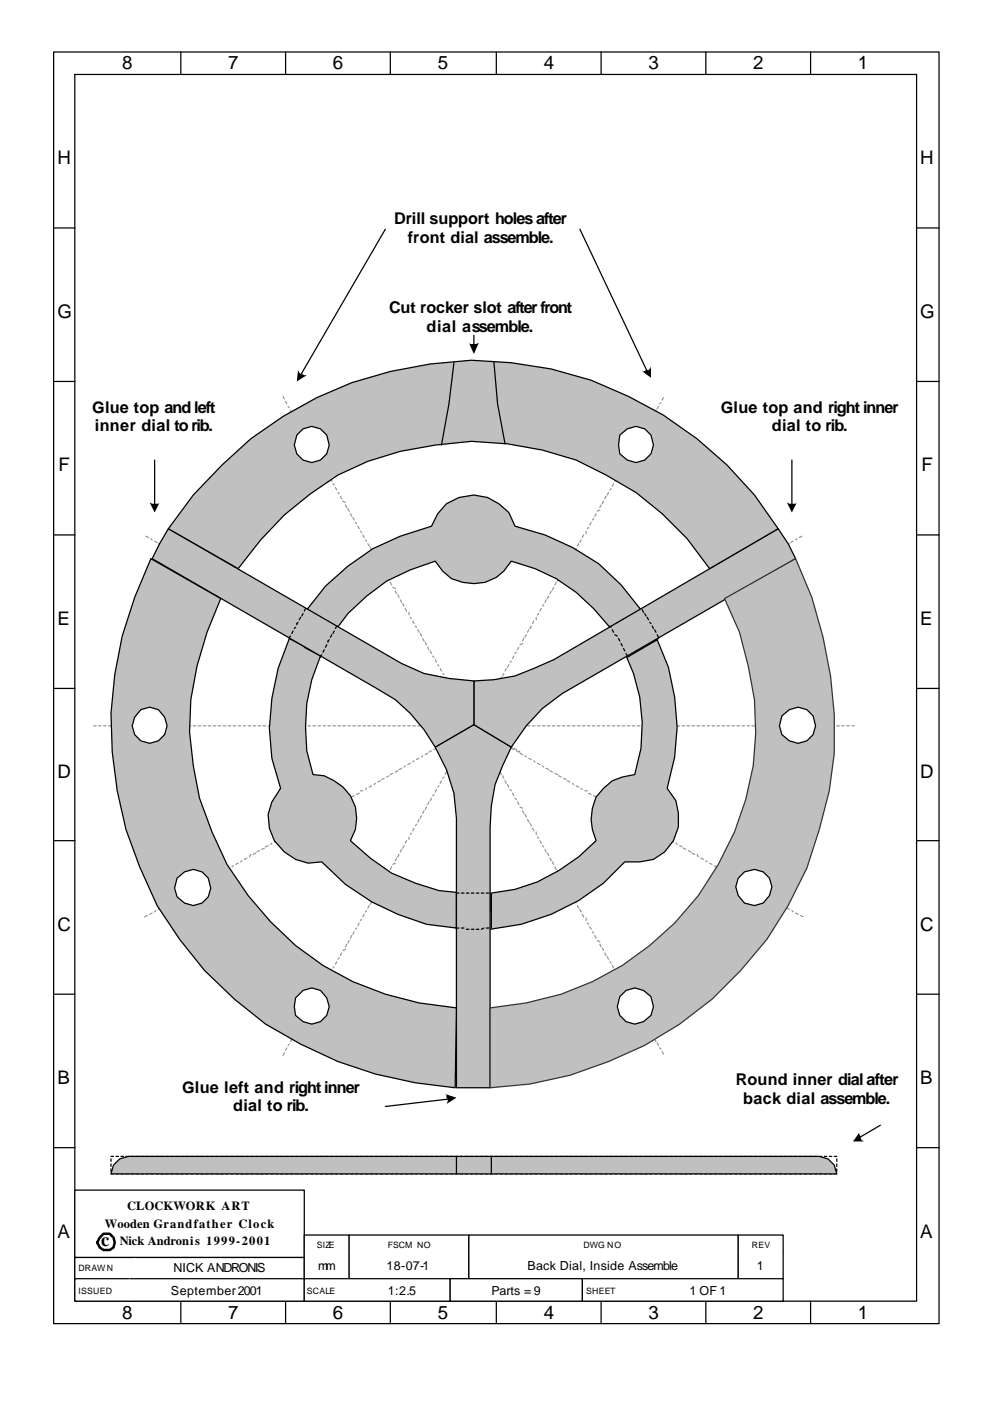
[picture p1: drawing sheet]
<svg xmlns="http://www.w3.org/2000/svg" width="210mm" height="297mm" viewBox="0 0 210 297" stroke-linecap="round" stroke-linejoin="round" font-family="sans-serif">
<g fill="none" stroke="#969696" stroke-width=".26">
<path d="M60.1 84l.2 .6M60.6 85.1l.3 .5M61.1 86.2l.3 .2M61.6 87l.3 .5M62.2 87.8l.2 .5M62.4 94.4h7.4M62.7 88.8l.3 .5M63.2 89.6l.3 .5M63.8 90.7l.2 .5M64.3 91.5l.3 .5M64.8 92.5l.3 .3M65.4 93.3l.2 .5"/>
<path d="M65.9 94.4l.2 .2M66.1 90.4v7.7M66.4 95.2l.3 .5M66.9 96.2l.3 .3M67.5 97l.2 .5M68 97.8l.3 .5M68.5 98.9l.3 .5M69.1 99.7l.2 .5M131.2 94.4h7.4M131.8 99.9l-.3 .3M132.3 98.9l-.3 .5M132.8 98.1l-.2 .5"/>
<path d="M133.3 97l-.2 .5M133.9 96.2l-.3 .5M134.4 95.2l-.3 .5M134.9 90.4v7.7M134.9 94.4l-.2 .5M135.5 93.6l-.3 .2M136 92.5l-.3 .5M136.5 91.7l-.2 .3M137.1 90.7l-.3 .5M137.8 89.9l-.5 .2M138.1 88.8l-.3 .5M138.6 88l-.2 .5"/>
<path d="M139.2 87l-.3 .5M139.7 86.2l-.3 .5M140.2 85.4l-.2 .2M140.8 84.3l-.3 .5M31 113.7l.5 .2M32 114.2l.3 .3M32.8 114.7l.5 .3M33.6 115.3l.5 .2M34.7 115.8l.5 .3M35.5 116.3l.5 .3M36.5 116.6l.3 .5M37.3 117.4l.5 .3"/>
<path d="M38.4 117.9l.2 .3M39.2 118.4l.5 .3M40.2 119l.3 .2M41 119.5l.5 .3M69.6 100.7l.2 .5M70.4 101.5v.5M70.6 102.6l.3 .2M71.2 103.4l.2 .5M71.7 104.4l.3 .3M72.2 105.2l.3 .5M72.8 106.3l.5 .2M73.3 107.1l.3 .5"/>
<path d="M73.8 107.9l.3 .5M74.3 108.9l.3 .5M74.9 109.7l.2 .5M75.4 110.8l.3 .2M75.9 111.6l.3 .5M76.5 112.6l.2 .3M77 113.4l.3 .5M77.5 114.5l.3 .2M78.1 115.3l.2 .5M78.6 116.1l.2 .5M79.1 117.1l.3 .6M79.6 117.9l.3 .5"/>
<path d="M80.2 119l.2 .5M80.7 119.8l.3 .5M120.6 119l-.2 .5M121.2 118.2l-.3 .2M121.7 117.1l-.3 .6M122.2 116.3l-.2 .6M122.8 115.3l-.3 .5M123.3 114.5l-.3 .5M123.8 113.4l-.2 .5M124.4 112.6v.6M124.9 111.8l-.3 .3M125.4 110.8l-.3 .5"/>
<path d="M125.9 110l-.2 .2M126.5 108.9l-.3 .5M127.3 108.1l-.6 .3M127.5 107.1l-.2 .5M128.1 106.3l-.3 .5M128.6 105.2l-.3 .5M129.1 104.4l-.2 .6M129.6 103.6l-.2 .3M130.2 102.6l-.3 .5M130.7 101.8l-.3 .2M131.2 100.7l-.2 .5M160.1 119.5l-.6 .3"/>
<path d="M160.9 119l-.3 .2M161.9 118.4l-.5 .3M162.7 117.9l-.2 .3M163.8 117.4l-.6 .3M164.6 116.6l-.3 .5M165.6 116.3l-.5 .3M166.4 115.8l-.5 .3M167.5 115.3l-.5 .2M168.3 114.7l-.6 .3M169.1 114.2l-.3 .3M170.1 113.7l-.5 .2M41.8 120l.5 .3"/>
<path d="M42.9 120.6l.5 .2M43.7 121.1l.5 .3M44.7 121.6l.5 .3M45.5 122.1l.5 .3M46.6 122.7l.2 .2M47.4 123.2l.5 .3M48.4 123.7l.3 .3M49.2 124.3l.5 .2M50.3 124.8l.2 .3M51.1 125.3l.5 .3M51.9 125.9l.5 .2M52.9 126.4l.5 .2"/>
<path d="M53.7 126.9l.5 .3M54.8 127.2l.2 .5M55.6 128l.5 .2M56.6 128.5l.3 .3M57.4 129l.5 .3M58.5 129.6l.2 .2M59.3 130.1h.5M60.1 130.6l.5 .3M61.1 131.1l.5 .3M61.9 131.7l.5 .2M63 132.2l.5 .3M63.8 132.7l.5 .3"/>
<path d="M64.8 133.3l.3 .2M65.6 133.8l.5 .3M66.7 134.3l.2 .3M67.5 134.8l.5 .3M68.5 135.4l.3 .2M69.3 135.9l.5 .3M70.1 136.4l.5 .3M71.2 137l.5 .2M72 137.5l.5 .3M73 138l.6 .3M73.8 138.6l.5 .2M74.9 139.1l.2 .2"/>
<path d="M75.7 139.6l.5 .3M81.2 120.8l.3 .3M81.8 121.6l.2 .5M82.3 122.7l.2 .2M82.8 123.5l.3 .5M83.3 124.5l.6 .3M83.9 125.3l.2 .6M84.4 126.1l.3 .5M84.9 127.2l.3 .5M85.5 128l.2 .5M86 129l.3 .6M86.8 129.8v.6"/>
<path d="M87 130.9l.3 .2M87.6 131.7l.2 .5M88.1 132.7l.3 .3M88.6 133.5l.3 .6M89.2 134.3l.2 .5M89.7 135.4l.3 .5M90.2 136.2l.3 .5M90.8 137.2l.2 .6M91.3 138l.2 .6M91.8 139.1l.3 .2M92.3 139.9l.3 .5M109 139.1l-.3 .5"/>
<path d="M109.5 138.3l-.2 .3M110.1 137.2l-.3 .6M110.9 136.4l-.6 .3M111.1 135.4l-.2 .5M111.7 134.6l-.3 .5M112.2 133.5l-.3 .6M112.7 132.7l-.3 .6M113.2 131.7l-.2 .5M113.8 130.9v.5M114.3 130.1l-.3 .3M114.8 129l-.2 .6M115.4 128.2l-.3 .3"/>
<path d="M115.9 127.2l-.3 .5M116.4 126.4l-.2 .5M116.9 125.3l-.2 .6M117.5 124.5l-.3 .6M118 123.5l-.3 .5M118.5 122.7l-.2 .5M119.1 121.9l-.3 .2M119.6 120.8l-.3 .6M120.1 120l-.2 .3M125.4 139.6l-.5 .3M126.2 139.1l-.3 .2M127.3 138.6l-.6 .2"/>
<path d="M128.1 138l-.6 .3M129.1 137.5l-.5 .3M129.9 137l-.5 .2M131 136.4l-.6 .3M131.8 135.9l-.6 .3M132.6 135.4l-.3 .2M133.6 134.8l-.5 .3M134.4 134.3l-.3 .3M135.5 133.8l-.6 .3M136.3 133.3l-.3 .2M137.3 132.7l-.5 .3M138.1 132.2l-.5 .3"/>
<path d="M139.2 131.7l-.6 .2M140 131.1l-.6 .3M141 130.6l-.5 .3M141.3 130.1h.5M142.6 129.6l-.3 .2M143.7 129l-.6 .3M144.5 128.5l-.3 .3M145.5 128l-.5 .2M146.3 127.2l-.3 .5M147.4 126.9l-.6 .3M148.2 126.4l-.6 .2M149.2 125.9l-.5 .2"/>
<path d="M150 125.3l-.5 .3M150.8 124.8l-.3 .3M151.9 124.3l-.6 .2M152.7 123.7l-.3 .3M153.7 123.2l-.5 .3M154.5 122.7l-.2 .2M155.6 122.1l-.6 .3M156.4 121.6l-.6 .3M157.4 121.1l-.5 .3M158.2 120.6l-.5 .2M159.3 120l-.6 .3M19.8 153.9h.6"/>
<path d="M20.9 153.9h.5M22 153.9h.5M23 153.9h12.5M31.7 149.9v7.7M35.7 153.9h.5M36.8 153.9h.5M37.8 153.9h.6M38.9 153.9h.5M40 153.9h.5M41 153.9h.5M42.1 153.9h.5M43.1 153.9h.6"/>
<path d="M44.2 153.9h.5M45.2 153.9h.6M46.3 153.9h.5M47.4 153.9h.5M48.4 153.9h.5M49.5 153.9h.5M50.5 153.9h.6M51.6 153.9h.5M52.7 153.9h.5M53.7 153.9h.5M54.8 153.9h.5M55.8 153.9h.6"/>
<path d="M56.9 153.9h.5M57.9 153.9h.6M59 153.9h.5M60.1 153.9h.5M61.1 153.9h.5M62.2 153.9h.5M63.2 153.9h.6M64.3 153.9h.5M65.4 153.9h.5M66.4 153.9h.5M67.5 153.9h.5M68.5 153.9h.6"/>
<path d="M69.6 153.9h.5M70.6 153.9h.6M71.7 153.9h.5M72.8 153.9h.5M73.8 153.9h.5M74.9 153.9h.5M75.9 153.9h.6M76.7 140.1l.3 .3M77 153.9h.5M77.5 140.7h.6M78.1 153.9h.5M78.3 141.2l.5 .3"/>
<path d="M79.1 153.9h.5M79.4 141.7l.5 .3M80.2 153.9h.5M80.2 142.3l.5 .2M81.2 153.9h.6M81.2 142.8l.6 .3M82 143.3l.5 .3M82.3 153.9h.5M83.1 143.6l.2 .5M83.3 153.9h.6M83.9 144.4l.5 .2M84.4 153.9h.5"/>
<path d="M84.9 144.9l.3 .3M85.5 153.9h.5M85.7 145.4l.6 .3M86.5 153.9h.5M86.8 146l.2 .2M87.6 153.9h.5M87.6 146.5l.5 .3M88.4 147l.5 .3M88.6 153.9h.6M89.4 147.5l.6 .3M89.7 153.9h.5M90.2 148.1l.6 .2"/>
<path d="M90.8 153.9h.5M90.8 159.7l-.6 .3M91.3 148.6l.5 .3M91.5 159.2l-.5 .3M91.8 153.9h.5M92.1 149.1l.5 .3M92.6 158.7l-.5 .2M92.9 153.9h.5M92.9 140.9l.2 .3M93.1 149.7l.3 .2M93.4 158.1l-.5 .3M93.4 141.7l.3 .6"/>
<path d="M93.9 153.9h.6M93.9 142.8l.3 .3M93.9 150.2l.6 .3M94.5 157.6l-.6 .3M94.5 143.6l.2 .5M94.7 157.1h.5M95 153.9h.5M95 150.7l.2 .3M95 144.4l.2 .5M95.5 145.4l.3 .6M95.8 151.3l.5 .2M96 153.9h.6"/>
<path d="M96 156.5l-.2 .3M96 146.2l.3 .6M96.6 147.3l.2 .5M96.8 151.8l.3 .2M96.8 160l-.2 .5M97.1 153.9h.5M97.1 156l-.5 .3M97.4 148.1v.5M97.4 159.2v.5M97.6 152.3l.6 .3M97.6 149.1l.3 .3M97.9 155.5l-.3 .3"/>
<path d="M97.9 158.4l-.3 .3M98.2 153.9h.5M98.2 149.9l.2 .6M98.4 152.8l.6 .3M98.4 157.3l-.2 .6M98.7 151l.3 .3M99 155l-.6 .2M99 156.5l-.3 .3M99.2 153.9h.5M99.2 151.8l.3 .5M99.5 153.4l.5 .2M99.5 155.5l-.3 .5"/>
<path d="M99.7 152.8l.6 .3M99.7 154.2l-.2 .5M100.3 154.7l-.6 .3M100.3 153.6l.2 .6M100.5 153.6l-.2 .6 .5-.3h-.5l.5 .3M100.5 153.9l.6 .3M100.8 154.4l.3 .6M101.1 152.8l-.3 .6M101.3 153.9h.6M101.3 154.2l.3 .5M101.3 155.5l.3 .5M101.6 154.4l.5 .3"/>
<path d="M101.6 153.4l-.5 .2M101.6 151.8l-.3 .5M101.9 156.3l.2 .5M102.1 155l.6 .2M102.1 151l-.2 .5M102.4 153.9h.5M102.4 157.3l.3 .3M102.7 155l.5 .2M102.7 152.8l-.6 .3M102.7 150.2l-.3 .3M102.9 158.1l.3 .6M103.2 155.5l.3 .3"/>
<path d="M103.2 149.1l-.3 .6M103.5 153.9h.5M103.5 155.5l.5 .3M103.5 159.2l.2 .3M103.5 152.3l-.6 .3M103.7 148.3l-.2 .3M104 156l.5 .3M104 160l.2 .5M104.2 151.8l-.2 .2M104.2 147.3l-.2 .5M104.5 153.9h.5M104.5 156l.5 .3"/>
<path d="M104.8 146.5l-.3 .3M105 156.5l.3 .3M105.3 156.5l.5 .3M105.3 151.3l-.5 .2M105.3 145.4l-.3 .6M105.6 153.9h.5M105.8 157.1h.6l.5 .2M105.8 144.6l-.2 .6M106.1 150.7l-.3 .3M106.4 143.6l-.3 .5M106.6 153.9h.6M106.6 157.6l.6 .3"/>
<path d="M106.9 142.8l-.3 .5M107.2 157.6l.5 .3M107.2 150.2l-.6 .3M107.4 141.7l-.2 .6M107.7 153.9h.5M107.7 158.1l.5 .3M107.9 149.7l-.2 .2M107.9 140.9l-.2 .6M108.2 158.1l.5 .3M108.5 158.7l.5 .2M108.5 140.1l-.3 .3M108.7 153.9h.6"/>
<path d="M109 158.7l.5 .2M109 149.1l-.5 .3M109.5 159.2l.6 .3M109.8 153.9h.5M109.8 148.6l-.5 .3M110.1 159.2l.2 .3M110.3 159.7l.6 .3M110.9 153.9h.5M110.9 148.1l-.6 .2M111.7 147.5l-.6 .3M111.9 153.9h.5M112.7 147l-.5 .3"/>
<path d="M113 153.9h.5M113.5 146.5l-.5 .3M114 153.9h.6M114.3 146l-.3 .2M115.1 153.9h.5M115.4 145.4l-.6 .3M116.2 153.9h.5M116.2 144.9l-.3 .3M117.2 153.9h.5M117.2 144.4l-.5 .2M118 143.6l-.3 .5M118.3 153.9h.5"/>
<path d="M119.1 143.3l-.6 .3M119.3 153.9h.6M119.9 142.8l-.6 .3M120.4 153.9h.5M120.9 142.3l-.5 .2M121.4 153.9h.6M121.7 141.7l-.5 .3M122.5 153.9h.5M122.8 141.2l-.6 .3M123 140.7h.6M123.6 153.9h.5M124.4 140.1l-.3 .3"/>
<path d="M124.6 153.9h.5M125.7 153.9h.5M126.7 153.9h.6M127.8 153.9h.5M128.9 153.9h.5M129.9 153.9h.5M131 153.9h.5M132 153.9h.6M133.1 153.9h.5M134.1 153.9h.6M135.2 153.9h.5M136.3 153.9h.5"/>
<path d="M137.3 153.9h.5M138.4 153.9h.5M139.4 153.9h.6M140.5 153.9h.5M141.6 153.9h.5M142.6 153.9h.5M143.7 153.9h.5M144.7 153.9h.6M145.8 153.9h.5M146.8 153.9h.6M147.9 153.9h.5M149 153.9h.5"/>
<path d="M150 153.9h.5M151.1 153.9h.5M152.1 153.9h.6M153.2 153.9h.5M154.3 153.9h.5M155.3 153.9h.5M156.4 153.9h.5M157.4 153.9h.6M158.5 153.9h.5M159.5 153.9h.6M160.6 153.9h.5M161.7 153.9h.5"/>
<path d="M162.7 153.9h.5M163.8 153.9h.5M164.8 153.9h8.2M169.3 149.9v7.7M173.3 153.9h.5M174.4 153.9h.5M175.4 153.9h.5M176.5 153.9h.5M177.5 153.9h.6M178.6 153.9h.5M179.7 153.9h.5M180.7 153.9h.5"/>
<path d="M56.1 179.8l-.5 .3M56.9 179.3l-.5 .3M57.7 178.8l-.3 .2M58.7 178.2l-.5 .3M59.5 177.7l-.2 .3M60.6 177.2l-.5 .2M61.4 176.7l-.3 .2M62.4 176.1l-.5 .3M63.2 175.6l-.5 .3M64.3 175.1l-.5 .2M65.1 174.5l-.5 .3M66.1 174l-.5 .3"/>
<path d="M66.9 173.5l-.5 .2M67.7 172.9l-.2 .3M68.8 172.4l-.5 .3M69.6 171.9l-.3 .3M70.6 171.4l-.5 .2M71.4 170.6l-.2 .5M72.5 170.3l-.5 .3M73.3 169.8l-.5 .2M74.3 169.2l-.5 .3M75.1 168.7l-.5 .3M76.2 168.2l-.5 .3M76.5 167.7h.5"/>
<path d="M77.8 167.1l-.3 .3M78.8 166.6l-.5 .3M79.6 166.1l-.2 .2M80.7 165.5l-.5 .3M81.5 165l-.5 .3M82.5 164.5l-.5 .2M83.3 164l-.5 .2M84.4 163.4l-.5 .3M85.2 162.9l-.5 .3M85.7 179.3l-.2 .5M86 162.4l-.3 .2M86.3 178.2l-.3 .6"/>
<path d="M86.8 177.4v.6M87 161.8l-.5 .3M87.3 176.7l-.3 .2M87.8 161.3l-.2 .3M87.8 175.6l-.2 .5M88.4 174.8l-.3 .3M88.9 160.8l-.5 .2M88.9 173.7l-.3 .6M89.4 172.9l-.2 .6M89.7 160.2l-.3 .3M90 171.9l-.3 .5M90.5 171.1l-.3 .5"/>
<path d="M91 170l-.2 .6M91.5 169.2l-.2 .6M92.1 168.5l-.3 .2M92.6 167.4l-.3 .5M93.1 166.6l-.2 .3M93.7 165.5l-.3 .6M94.2 164.7l-.3 .3M94.7 163.7l-.2 .5M95.2 162.9l-.2 .5M95.8 161.8l-.3 .6M96.3 161l-.3 .6M104.5 161l.3 .3"/>
<path d="M105 161.8l.3 .6M105.6 162.6l.2 .6M106.1 163.7l.3 .5M106.6 164.5l.3 .5M107.2 165.5l.2 .6M107.7 166.3l.2 .6M108.2 167.4l.3 .3M108.7 168.2l.3 .5M109.3 169.2l.2 .3M109.8 170l.3 .6M110.3 171.1l.6 .3M110.9 171.9l.2 .5"/>
<path d="M111.4 160.2l.3 .3M111.4 172.7l.3 .5M111.9 173.7l.3 .6M112.2 160.8l.5 .2M112.4 174.5l.3 .6M113 175.6l.2 .5M113.2 161.3l.3 .3M113.8 176.4v.5M114 161.8l.6 .3M114 177.4l.3 .3M114.6 178.2l.2 .6M115.1 162.4l.3 .2"/>
<path d="M115.1 179.3l.3 .3M115.9 162.9l.5 .3M116.7 163.4l.5 .3M117.7 164l.6 .2M118.5 164.5l.6 .2M119.6 165l.5 .3M120.4 165.5l.5 .3M121.4 166.1l.3 .2M122.2 166.6l.6 .3M123.3 167.1l.3 .3M124.1 167.7h.5M124.9 168.2l.5 .3"/>
<path d="M125.9 168.7l.6 .3M126.7 169.2l.6 .3M127.8 169.8l.5 .2M128.6 170.3l.5 .3M129.6 170.6l.3 .5M130.4 171.4l.6 .2M131.5 171.9l.3 .3M132.3 172.4l.5 .3M133.3 172.9l.3 .3M134.1 173.5l.6 .2M134.9 174l.6 .3M136 174.5l.5 .3"/>
<path d="M136.8 175.1l.5 .2M137.8 175.6l.6 .3M138.6 176.1l.6 .3M139.7 176.7l.3 .2M140.5 177.2l.5 .2M141.6 177.7l.2 .3M142.3 178.2l.6 .3M143.4 178.8l.3 .2M144.2 179.3l.5 .3M145 179.8l.5 .3M31.2 194.1l-.5 .3M32.3 193.6l-.6 .3"/>
<path d="M33.1 193.1l-.3 .2M34.1 192.5l-.5 .3M34.9 192l-.5 .3M36 191.5l-.5 .2M36.8 190.9l-.6 .3M37 188.3h7.7M37.8 190.4l-.5 .3M38.6 189.9l-.5 .2M39.4 189.4l-.2 .2M40.5 188.8l-.5 .3M41 184.3v7.7M41.3 188.3l-.3 .3"/>
<path d="M42.3 187.8l-.5 .2M43.1 187.2l-.2 .3M44.2 186.7l-.5 .3M45 186.2l-.6 .2M46 185.6l-.5 .3M46.8 185.1l-.5 .3M47.9 184.6l-.5 .3M48.2 184.1h.5M49.5 183.5l-.3 .3M50.5 183l-.5 .3M51.3 182.5l-.2 .2M52.4 181.9l-.5 .3"/>
<path d="M53.2 181.2l-.3 .5M54.2 180.9l-.5 .3M55 180.4l-.5 .2M74.1 199.4l-.3 .5M74.6 198.3l-.3 .6M75.1 197.6l-.2 .5M75.7 196.8l-.3 .2M76.2 195.7l-.3 .5M76.7 194.9l-.2 .3M77.3 193.9l-.3 .5M77.8 193.1l-.3 .2M78.3 192l-.2 .5"/>
<path d="M78.8 191.2l-.2 .5M79.4 190.1l-.3 .6M79.9 189.4l-.3 .5M80.4 188.3l-.2 .5M81 187.5l-.3 .5M81.5 186.7l-.3 .3M82 185.6l-.2 .6M82.5 184.9l-.2 .2M83.1 183.8l-.3 .5M83.9 183l-.6 .3M84.1 181.9l-.2 .6M84.7 181.2l-.3 .5"/>
<path d="M85.2 180.1l-.3 .5M115.6 180.1l.3 .5M116.2 180.9l.2 .5M116.7 181.9l.2 .6M117.2 182.7l.3 .6M117.7 183.8l.3 .5M118.3 184.6l.2 .5M118.8 185.6l.3 .3M119.3 186.4l.3 .6M119.9 187.5l.2 .3M120.4 188.3l.2 .5M120.9 189.4l.3 .2"/>
<path d="M121.4 190.1l.3 .6M122 190.9l.2 .6M122.5 192l.3 .5M123 192.8l.3 .5M123.6 193.9l.2 .5M124.4 194.6v.6M124.6 195.7l.3 .3M125.1 196.5l.3 .5M125.7 197.6l.2 .2M126.2 198.3l.3 .6M126.7 199.4l.6 .3M146 180.4l.6 .2"/>
<path d="M146.8 180.9l.6 .3M147.9 181.2l.3 .5M148.7 181.9l.5 .3M149.8 182.5l.2 .2M150.5 183l.6 .3M151.6 183.5l.3 .3M152.4 184.1h.5M153.2 184.6l.5 .3M154.3 185.1l.5 .3M155 185.6l.6 .3M156.1 188.3h7.7M156.1 186.2l.5 .2"/>
<path d="M156.9 186.7l.5 .3M158 187.2l.2 .3M158.7 187.8l.6 .2M159.8 188.3l.3 .3M160.1 184.3v7.7M160.6 188.8l.5 .3M161.7 189.4l.2 .2M162.5 189.9l.5 .2M163.2 190.4l.6 .3M164.3 190.9l.5 .3M165.1 191.5l.5 .2M166.2 192l.5 .3"/>
<path d="M167 192.5l.5 .3M168 193.1l.3 .2M168.8 193.6l.5 .3M169.9 194.1l.5 .3M62.4 213.4h7.4M62.4 219.5l-.2 .5M63 218.5l-.3 .5M63.5 217.7l-.3 .5M64 216.6l-.2 .5M64.6 215.8l-.3 .5M65.1 215l-.3 .3M65.6 214l-.2 .5"/>
<path d="M66.1 209.5v7.6M66.1 213.2l-.2 .2M66.7 212.1l-.3 .5M67.2 211.3l-.3 .3M67.7 210.3l-.2 .5M68.3 209.5l-.3 .5M68.8 208.4l-.3 .5M69.3 207.6l-.2 .5M69.8 206.6l-.2 .5M70.4 205.8v.5M70.9 205l-.3 .2M71.4 203.9l-.2 .5"/>
<path d="M72 203.1l-.3 .3M72.5 202.1l-.3 .5M73.3 201.3l-.5 .2M73.6 200.2l-.3 .5M127.3 200.2l.2 .5M127.8 201l.3 .5M128.3 202.1l.3 .5M128.9 202.8l.2 .6M129.4 203.9l.2 .3M129.9 204.7l.3 .5M130.4 205.8l.3 .2M131 213.4h7.6"/>
<path d="M131 206.6l.2 .5M131.5 207.6l.3 .3M132 208.4l.3 .5M132.6 209.2l.2 .5M133.1 210.3l.2 .5M133.6 211l.3 .6M134.1 212.1l.3 .5M134.7 209.5v7.6M134.7 212.9l.2 .5M135.2 214l.3 .2M135.7 214.8l.3 .5M136.3 215.8l.2 .3"/>
<path d="M136.8 216.6l.3 .5M137.3 217.7l.5 .2M137.8 218.5l.3 .5M138.4 219.3l.2 .5M60.3 223.2l-.2 .5M60.9 222.2l-.3 .5M61.4 221.4l-.3 .2M61.9 220.3l-.3 .5M138.9 220.3l.3 .5M139.4 221.1l.3 .5M140 222.2l.2 .2M140.5 223l.3 .5"/>
</g>
<path d="M194.5 243.3h4.7z" fill="#fff"/>
<g fill="none" stroke="#000" stroke-width=".26">
<path d="M11.4 11h187.8v269.6h-187.8zM15.9 15.8h178.6v260.1h-178.6zM38.4 11v4.8M60.6 11v4.8M82.8 11v4.8M105.3 11v4.8M127.5 11v4.8M149.8 11v4.8M172 11v4.8M11.4 48.3h4.5M194.5 48.3h4.7M11.4 80.9h4.5"/>
<path d="M194.5 80.9h4.7M11.4 113.4h4.5M194.5 113.4h4.7M11.4 146h4.5M194.5 146h4.7M11.4 178.2h4.5M194.5 178.2h4.7M11.4 210.8h4.5M194.5 210.8h4.7M186.8 238.6l-4.5 2.6M11.4 243.3h4.5M23.5 248.9h.6"/>
<path d="M23.5 245.2h.6M23.5 245.7v.5M23.5 246.8v.5M23.5 247.8v.6M24.6 248.9h.5M24.6 245.2h.5M25.7 248.9h.5M25.7 245.2h.5M26.7 248.9h.6M26.7 245.2h.6M27.8 248.9h.5M27.8 245.2h.5"/>
<path d="M28.8 248.9h.6M28.8 245.2h.6M29.9 248.9h.5M29.9 245.2h.5M31 248.9h.5M31 245.2h.5M32 248.9h.5M32 245.2h.5M33.1 248.9h.5M33.1 245.2h.5M34.1 248.9h.6M34.1 245.2h.6"/>
<path d="M35.2 248.9h.5M35.2 245.2h.5M36.2 248.9h.6M36.2 245.2h.6M37.3 248.9h.5M37.3 245.2h.5M38.4 248.9h.5M38.4 245.2h.5M39.4 248.9h.6M39.4 245.2h.6M40.5 248.9h.5M40.5 245.2h.5"/>
<path d="M41.5 248.9h.6M41.5 245.2h.6M42.6 248.9h.5M42.6 245.2h.5M43.7 248.9h.5M43.7 245.2h.5M44.7 248.9h.5M44.7 245.2h.5M45.8 248.9h.5M45.8 245.2h.5M46.8 248.9h.6M46.8 245.2h.6"/>
<path d="M47.9 248.9h.5M47.9 245.2h.5M48.9 248.9h.6M48.9 245.2h.6M50 248.9h.5M50 245.2h.5M51.1 248.9h.5M51.1 245.2h.5M52.1 248.9h.6M52.1 245.2h.6M53.2 248.9h.5M53.2 245.2h.5"/>
<path d="M54.2 248.9h.6M54.2 245.2h.6M55.3 248.9h.5M55.3 245.2h.5M56.4 248.9h.5M56.4 245.2h.5M57.4 248.9h.5M57.4 245.2h.5M58.5 248.9h.5M58.5 245.2h.5M59.5 248.9h.6M59.5 245.2h.6"/>
<path d="M60.6 248.9h.5M60.6 245.2h.5M61.6 248.9h.6M61.6 245.2h.6M62.7 248.9h.5M62.7 245.2h.5M63.8 248.9h.5M63.8 245.2h.5M64.8 248.9h.6M64.8 245.2h.6M65.9 248.9h.5M65.9 245.2h.5"/>
<path d="M66.9 248.9h.6M66.9 245.2h.6M68 248.9h.5M68 245.2h.5M69.1 248.9h.5M69.1 245.2h.5M70.1 248.9h.5M70.1 245.2h.5M71.2 248.9h.5M71.2 245.2h.5M72.2 248.9h.6M72.2 245.2h.6"/>
<path d="M73.3 248.9h.5M73.3 245.2h.5M74.3 248.9h.6M74.3 245.2h.6M75.4 248.9h.5M75.4 245.2h.5M76.5 248.9h.5M76.5 245.2h.5M77.5 248.9h.6M77.5 245.2h.6M78.6 248.9h.5M78.6 245.2h.5"/>
<path d="M79.6 248.9h.6M79.6 245.2h.6M80.7 248.9h.5M80.7 245.2h.5M81.8 248.9h.5M81.8 245.2h.5M82.8 248.9h.5M82.8 245.2h.5M83.9 248.9h.5M83.9 245.2h.5M84.9 248.9h.6M84.9 245.2h.6"/>
<path d="M86 248.9h.5M86 245.2h.5M87 248.9h.6M87 245.2h.6M88.1 248.9h.5M88.1 245.2h.5M89.2 248.9h.5M89.2 245.2h.5M90.2 248.9h.6M90.2 245.2h.6M91.3 248.9h.5M91.3 245.2h.5"/>
<path d="M92.3 248.9h.6M92.3 245.2h.6M93.4 248.9h.5M93.4 245.2h.5M94.5 248.9h.5M94.5 245.2h.5M95.5 248.9h.5M95.5 245.2h.5M96.6 248.9h.5M96.6 245.2h.5M97.6 248.9h.6M97.6 245.2h.6"/>
<path d="M98.7 248.9h.5M98.7 245.2h.5M99.7 248.9h.6M99.7 245.2h.6M100.8 248.9h.5M100.8 245.2h.5M101.9 248.9h.5M101.9 245.2h.5M102.9 248.9h.6M102.9 245.2h.6M104 248.9h.5M104 245.2h.5"/>
<path d="M105 248.9h.6M105 245.2h.6M106.1 248.9h.5M106.1 245.2h.5M107.2 248.9h.5M107.2 245.2h.5M108.2 248.9h.5M108.2 245.2h.5M109.3 248.9h.5M109.3 245.2h.5M110.3 248.9h.6M110.3 245.2h.6"/>
<path d="M111.4 248.9h.5M111.4 245.2h.5M112.4 248.9h.6M112.4 245.2h.6M113.5 248.9h.5M113.5 245.2h.5M114.6 248.9h.5M114.6 245.2h.5M115.6 248.9h.6M115.6 245.2h.6M116.7 248.9h.5M116.7 245.2h.5"/>
<path d="M117.7 248.9h.6M117.7 245.2h.6M118.8 248.9h.5M118.8 245.2h.5M119.9 248.9h.5M119.9 245.2h.5M120.9 248.9h.5M120.9 245.2h.5M122 248.9h.5M122 245.2h.5M123 248.9h.6M123 245.2h.6"/>
<path d="M124.1 248.9h.5M124.1 245.2h.5M125.1 248.9h.6M125.1 245.2h.6M126.2 248.9h.5M126.2 245.2h.5M127.3 248.9h.5M127.3 245.2h.5M128.3 248.9h.6M128.3 245.2h.6M129.4 248.9h.5M129.4 245.2h.5"/>
<path d="M130.4 248.9h.6M130.4 245.2h.6M131.5 248.9h.5M131.5 245.2h.5M132.6 248.9h.5M132.6 245.2h.5M133.6 248.9h.5M133.6 245.2h.5M134.7 248.9h.5M134.7 245.2h.5M135.7 248.9h.6M135.7 245.2h.6"/>
<path d="M136.8 248.9h.5M136.8 245.2h.5M137.8 248.9h.6M137.8 245.2h.6M138.9 248.9h.5M138.9 245.2h.5M140 248.9h.5M140 245.2h.5M141 248.9h.6M141 245.2h.6M142.1 248.9h.5M142.1 245.2h.5"/>
<path d="M143.1 248.9h.6M143.1 245.2h.6M144.2 248.9h.5M144.2 245.2h.5M145.3 248.9h.5M145.3 245.2h.5M146.3 248.9h.5M146.3 245.2h.5M147.4 248.9h.5M147.4 245.2h.5M148.4 248.9h.6M148.4 245.2h.6"/>
<path d="M149.5 248.9h.5M149.5 245.2h.5M150.5 248.9h.6M150.5 245.2h.6M151.6 248.9h.5M151.6 245.2h.5M152.7 248.9h.5M152.7 245.2h.5M153.7 248.9h.6M153.7 245.2h.6M154.8 248.9h.5M154.8 245.2h.5"/>
<path d="M155.8 248.9h.6M155.8 245.2h.6M156.9 248.9h.5M156.9 245.2h.5M158 248.9h.5M158 245.2h.5M159 248.9h.5M159 245.2h.5M160.1 248.9h.5M160.1 245.2h.5M161.1 248.9h.6M161.1 245.2h.6"/>
<path d="M162.2 248.9h.5M162.2 245.2h.5M163.2 248.9h.6M163.2 245.2h.6M164.3 248.9h.5M164.3 245.2h.5M165.4 248.9h.5M165.4 245.2h.5M166.4 248.9h.6M166.4 245.2h.6M167.5 248.9h.5M167.5 245.2h.5"/>
<path d="M168.5 248.9h.6M168.5 245.2h.6M169.6 248.9h.5M169.6 245.2h.5M170.7 248.9h.5M170.7 245.2h.5M171.7 248.9h.5M171.7 245.2h.5M172.8 248.9h.5M172.8 245.2h.5M173.8 248.9h.6M173.8 245.2h.6"/>
<path d="M174.9 248.9h.5M174.9 245.2h.5M175.9 248.9h.6M175.9 245.2h.6M177 248.9h.5M177 245.2h.5M177.5 245.7v.5M177.5 246.8v.5M177.5 247.8v.6M194.5 243.3h4.7M38.4 275.9v4.7M60.6 275.9v4.7"/>
<path d="M82.8 275.9v4.7M105.3 275.9v4.7M127.5 275.9v4.7M149.8 275.9v4.7M172 275.9v4.7"/>
</g>
<path d="M182.3 240.2l.5 1.5 .6 .3h-2.4z" fill-rule="evenodd" fill="#000"/>
<path d="M24.1 247l1.3-1.3 1.9-.5h146.5l1.9 .5 1.3 1.3 .5 1.9h-154z" fill-rule="evenodd" fill="#c0c0c0" stroke="#000" stroke-width=".26"/>
<path d="M81.8 48.6l-18 31M123 48.6l14.3 30.2M100.5 71.1v2.1M32.8 97.5v9.6M168 97.5v9.6M95.2 233l-13.4 1.6M96.8 245.2v3.7M104.2 245.2v3.7" fill="none" stroke="#000" stroke-width=".26"/>
<g fill="#000">
<path d="M99.5 72.7l.2 .2h1.4l.5-.2-1.1 2.4z" fill-rule="evenodd"/>
<path d="M63.2 78.5l.6 .8 1.3 .3-2.1 1.3z" fill-rule="evenodd"/>
<path d="M136.3 78.8l1.3-.3 .5-.8v2.4z" fill-rule="evenodd"/>
<path d="M31.7 106.5l.6 .3h1.3l.3-.3-1.1 2.2z" fill-rule="evenodd"/>
<path d="M167 106.5l.5 .3h1.3l.3-.3-1.1 2.2z" fill-rule="evenodd"/>
<path d="M94.5 232l2.3 .7-2.1 1.4 .3-.6v-.5l-.3-.3v-.5z" fill-rule="evenodd"/>
</g>
<path d="M69.1 124.3l4.7-4.3 5.3-3.7 5.8-2.6 6.6-2.1a9.2 9.2 0 0 1 14.3-4.8l2.1 1.9 1.4 2.9 6.3 1.8 5.8 2.7 5.6 3.4 4.8 4.5 4.2 5.3 3.7 6.1-3.4 1.8-1.6-3.1-2.1-3-3.2 1.9a36.2 36.2 0 0 0-20.9-14 9 9 0 0 1-10.3 4.5l-2.4-.8-1.9-1.6-1.6-2.1-5.3 1.8-5 2.4-4.2 3.2-4 3.7-3.2 4.2-2.6 5-3.4-2.1 3.7-6.1-3.2-1.8z" fill-rule="evenodd" fill="#c0c0c0" stroke="#000" stroke-width=".26"/>
<path d="M68.3 131.1l3.1 1.9M136 129.3l-3.4 1.8" fill="none" stroke="#000" stroke-width=".26"/>
<path d="M129.4 133l3.4-1.9 1.9 3 1.6 3.4 3.1-1.9 2.4 5.9a42.5 42.5 0 0 1-.2 25.6l1.8 2.7 .5 2.6a9.3 9.3 0 0 1-5.3 9.8l-2.9 .5h-3.1a43.1 43.1 0 0 1-35.8 14.3v-3.9l3.7 .2 3.7-.2v-3.7a33.2 33.2 0 0 0 18.6-7.7l3.7-3.5a10.7 10.7 0 0 1 0-9.2l1.6-1.9 1.8-1.6 2.1-.8 2.7-.5a35 35 0 0 0-5.3-31.2z" fill-rule="evenodd" fill="#c0c0c0" stroke="#000" stroke-width=".26"/>
<path d="M136.3 137.5l-3.2 1.8M104.2 193.1v3.7" fill="none" stroke="#000" stroke-width=".26"/>
<path d="M64.8 129l3.5 2.1-3.7 6.1 3.4 1.9a36.5 36.5 0 0 0-2.9 20.1l1.3 5 2.4 .3a10.3 10.3 0 0 1 6.6 6.6l.3 2.4-.3 2.4-1.1 2.3 4.3 3.7 4.5 3.2 5 2.1 5 1.6 5.3 .6h5.6v3.7l-3.5 .2-3.7-.2v3.7l-6.3-.8a45.8 45.8 0 0 1-22.2-13.3l-2.9 .3a10.3 10.3 0 0 1-8.3-7.4l-.2-2.9 .8-2.7 1.8-2.9-1.8-6.3a46.3 46.3 0 0 1 7.1-31.8z" fill-rule="evenodd" fill="#c0c0c0" stroke="#000" stroke-width=".26"/>
<path d="M61.4 135.4l3.4 1.8M96.8 189.4v3.7" fill="none" stroke="#000" stroke-width=".26"/>
<path d="M92.3 158.4l8.2-4.8 8 4.8-1.9 4-1.6 3.9-.8 4.5-.2 4.5v55.3h-7.2v-57.1l-.5-5.3-1.6-5z" fill-rule="evenodd" fill="#c0c0c0" stroke="#000" stroke-width=".26"/>
<g fill="none" stroke="#000" stroke-width=".26">
<path d="M96.8 189.4h.6M96.8 196.8h.6M97.9 189.4h.5M97.9 196.8h.5M99 189.4h.5M99 197h.5M100 189.4h.5M100 197h.5M101.1 189.4h.5M101.1 197h.5M102.1 189.4h.6M102.7 196.8l-.6 .2"/>
<path d="M103.2 189.4h.5M103.2 196.8h.5"/>
</g>
<path d="M100.5 144.4l4.3-.3 4.5-.8 8.2-3.4 47.6-27.8 2.1 3.2 1.6 3.1-49.5 28.6-4.2 3.2-3.4 3.7-3.2 4.5-8-4.8z" fill-rule="evenodd" fill="#c0c0c0" stroke="#000" stroke-width=".26"/>
<g fill="none" stroke="#000" stroke-width=".26">
<path d="M129.4 132.7l.2 .3M129.9 133.5l.3 .6M130.4 134.6l.6 .2M131.2 135.4l.3 .5M131.8 136.4l.2 .6M132.3 137.5l.3 .5M132.8 138.6l.3 .5M136.3 129.3l.2 .5M136.8 130.1l.3 .5M137.3 130.9l.3 .5M137.8 131.9l.3 .3M138.4 132.7l.2 .6"/>
<path d="M138.9 133.5l.3 .6M139.4 134.6l.3 .5"/>
</g>
<path d="M35.7 112.1l49.5 28.6 4.8 2.1 5.2 1 5.3 .6v9.2l-8.2 4.8-2.3-3.7-3-3.4-3.1-3-51.6-29.9 1.6-3.1z" fill-rule="evenodd" fill="#c0c0c0" stroke="#000" stroke-width=".26"/>
<g fill="none" stroke="#000" stroke-width=".26">
<path d="M61.6 134.8l-.2 .3M62.2 133.8l-.3 .5M62.7 133l-.3 .3M63.2 131.9l-.2 .3v.3M63.8 130.9l-.3 .5M64.3 130.1l-.3 .5M64.8 129l-.2 .6M68.3 138.8l-.3 .3M68.8 137.8l-.3 .5M69.3 136.7l-.2 .5M69.8 135.6l-.2 .3v.3M70.4 134.6l-.3 .5"/>
<path d="M70.9 133.8l-.3 .5M71.4 132.7l-.2 .6"/>
</g>
<path d="M153.7 126.9l15.1-8.5 3.4 8.2a90.6 90.6 0 0 1 4.8 33.1l-1.1 8-2.1 8.2-2.6 8.2-4 7.9-4.5 7.1-5.5 6.7a72.9 72.9 0 0 1-28.1 19.3l-8.2 2.9-8.5 1.8-8.4 .8v-16.9a60.5 60.5 0 0 0 54.2-44.2 55 55 0 0 0 .5-28.3l-1.8-7.1z" fill-rule="evenodd" fill="#c0c0c0" stroke="#333" stroke-width=".26"/>
<g fill="#fff" stroke="#000" stroke-width=".26">
<path d="M131.5 211.3l1.3-1.3 1.9-.5 1.8 .5 1.6 1.3 .5 2.1a3.9 3.9 0 0 1-2.9 3.5 3.9 3.9 0 0 1-4.2-1.6l-.5-1.9z" fill-rule="evenodd"/>
<path d="M165.9 151.8l1.6-1.3 1.8-.6 1.9 .6a3.9 3.9 0 0 1 1.7 4.2 3.9 3.9 0 0 1-3.6 2.9l-1.8-.5-1.6-1.3-.5-1.9z" fill-rule="evenodd"/>
<path d="M158 184.9l2.1-.6a3.7 3.7 0 0 1 3.1 5.6l-1.3 1.6-1.8 .5-2.1-.5-1.4-1.6-.5-1.9 .5-1.8z" fill-rule="evenodd"/>
</g>
<path d="M32 118.4l14.8 8.5-2.9 7.2-2.1 7.1-1.3 7.1-.3 6.9 .8 7.2 1.3 6.8 2.7 7.2 3.2 6.9a66.1 66.1 0 0 0 20.3 21.4 62.4 62.4 0 0 0 28.3 9l-.2 16.9a83.6 83.6 0 0 1-40.2-13.5 78.3 78.3 0 0 1-23.1-25.1l-3.7-8.2a77.9 77.9 0 0 1-3.7-49l2.7-8.2z" fill-rule="evenodd" fill="#c0c0c0" stroke="#000" stroke-width=".26"/>
<g fill="#fff" stroke="#000" stroke-width=".26">
<path d="M29.9 150.5a3.8 3.8 0 0 1 5.6 3.3 3.8 3.8 0 0 1-5.6 3.3l-1.3-1.3-.6-1.9 .6-1.9z" fill-rule="evenodd"/>
<path d="M62.7 211.6l1.6-1.6a3.8 3.8 0 0 1 5.6 3.3 3.8 3.8 0 0 1-5.6 3.3l-1.6-1.3-.3-1.9z" fill-rule="evenodd"/>
<path d="M37.6 186.2l1.6-1.3 1.8-.6 1.9 .6a3.9 3.9 0 0 1 1.7 4.2 3.9 3.9 0 0 1-3.6 2.9l-1.8-.5-1.6-1.4-.6-1.8z" fill-rule="evenodd"/>
</g>
<path d="M47.1 98.6a75 75 0 0 1 35.7-19.8l8.5-1.6 8.7-.8a76.4 76.4 0 0 1 40.8 11.6 75.6 75.6 0 0 1 24.3 24.1l-14.6 8.5a58.6 58.6 0 0 0-21.9-19.9l-6.4-3.2-7.1-2.1-7.4-1.3-7.7-.5-7.7 .8-7.4 1.3-6.8 2.1-6.4 2.9a66.3 66.3 0 0 0-21.2 19.9l-14.8-8.5 5.3-7.1z" fill-rule="evenodd" fill="#c0c0c0" stroke="#000" stroke-width=".26"/>
<g fill="#fff" stroke="#000" stroke-width=".26">
<path d="M63 92.3a3.6 3.6 0 0 1 6.3 0l.5 2.1a3.7 3.7 0 0 1-3.7 3.7 3.7 3.7 0 0 1-3.7-3.7z" fill-rule="evenodd"/>
<path d="M131.5 92.3l1.6-1.4 1.8-.5 1.9 .5a3.9 3.9 0 0 1 1.7 4.3 3.9 3.9 0 0 1-3.6 2.9l-1.8-.6-1.6-1.3-.3-1.8z" fill-rule="evenodd"/>
</g>
<path d="M96.3 76.9l-1.1 8.7-1.5 8.8M104.8 76.6l.8 9 1.6 8.5" fill="none" stroke="#000" stroke-width=".26"/>
<path d="M15.9 252.3h48.7v14.3h-48.7z" fill-rule="evenodd" fill="#fff" stroke="#000" stroke-width=".26"/>
<path d="M64.6 261.8h9.5v3.8h-9.5z" fill-rule="evenodd" fill="#fff"/>
<path d="M64.6 265.6v-3.8h9.5v3.8" fill="none" stroke="#000" stroke-width=".26"/>
<path d="M74.1 261.8h25.4v3.8h-25.4z" fill-rule="evenodd" fill="#fff"/>
<path d="M74.1 265.6v-3.8h25.4v3.8" fill="none" stroke="#000" stroke-width=".26"/>
<path d="M99.5 261.8h57.1v3.8h-57.1z" fill-rule="evenodd" fill="#fff"/>
<path d="M99.5 265.6v-3.8h57.1v3.8" fill="none" stroke="#000" stroke-width=".26"/>
<path d="M156.6 261.8h9.6v3.8h-9.6z" fill-rule="evenodd" fill="#fff"/>
<path d="M156.6 265.6v-3.8h9.6v3.8" fill="none" stroke="#000" stroke-width=".26"/>
<path d="M15.9 266.6h12.7v4.5h-12.7z" fill-rule="evenodd" fill="#fff"/>
<path d="M28.6 266.6h-12.7v4.5h12.7" fill="none" stroke="#000" stroke-width=".26"/>
<path d="M28.6 266.6h36v4.5h-36z" fill-rule="evenodd" fill="#fff"/>
<path d="M28.6 266.6h36v4.5h-36" fill="none" stroke="#000" stroke-width=".26"/>
<path d="M64.6 265.6h9.5v5.5h-9.5z" fill-rule="evenodd" fill="#fff"/>
<path d="M64.6 265.6v5.5h9.5v-5.5" fill="none" stroke="#000" stroke-width=".26"/>
<path d="M74.1 265.6h25.4v5.5h-25.4z" fill-rule="evenodd" fill="#fff"/>
<path d="M74.1 265.6v5.5h25.4v-5.5" fill="none" stroke="#000" stroke-width=".26"/>
<path d="M99.5 265.6h57.1v5.5h-57.1z" fill-rule="evenodd" fill="#fff"/>
<path d="M99.5 265.6v5.5h57.1v-5.5" fill="none" stroke="#000" stroke-width=".26"/>
<path d="M156.6 265.6h9.6v5.5h-9.6z" fill-rule="evenodd" fill="#fff"/>
<path d="M156.6 265.6v5.5h9.6v-5.5" fill="none" stroke="#000" stroke-width=".26"/>
<path d="M15.9 271.1h11.6v4.8h-11.6z" fill-rule="evenodd" fill="#fff"/>
<path d="M27.5 271.1h-11.6v4.8h11.6" fill="none" stroke="#000" stroke-width=".26"/>
<path d="M27.5 271.1h37.1v4.8h-37.1z" fill-rule="evenodd" fill="#fff"/>
<path d="M27.5 271.1h37.1v4.8h-37.1" fill="none" stroke="#000" stroke-width=".26"/>
<path d="M64.6 271.1h10.5v4.8h-10.5z" fill-rule="evenodd" fill="#fff"/>
<path d="M75.1 271.1h-10.5v4.8h10.5" fill="none" stroke="#000" stroke-width=".26"/>
<path d="M75.1 271.1h20.4v4.8h-20.4z" fill-rule="evenodd" fill="#fff"/>
<path d="M75.1 271.1h20.4v4.8h-20.4" fill="none" stroke="#000" stroke-width=".26"/>
<path d="M95.5 271.1h28.1v4.8h-28.1z" fill-rule="evenodd" fill="#fff" stroke="#000" stroke-width=".26"/>
<path d="M123.6 271.1h10.5v4.8h-10.5z" fill-rule="evenodd" fill="#fff"/>
<path d="M134.1 271.1h-10.5v4.8h10.5" fill="none" stroke="#000" stroke-width=".26"/>
<path d="M134.1 271.1h32.1v4.8h-32.1z" fill-rule="evenodd" fill="#fff"/>
<path d="M134.1 271.1h32.1v4.8h-32.1" fill="none" stroke="#000" stroke-width=".26"/>
<path d="M21.2 262.4l.8-.8h1.3l.8 .8 .2 1-.2 1.1-.8 .5h-1.3l-.8-.5-.6-1.1z" fill="none" stroke="#000" stroke-width=".53"/>
<g font-size="4">
<text x="25.9" y="14.7">8</text>
<text x="48.4" y="14.7">7</text>
<text x="70.6" y="14.7">6</text>
<text x="92.9" y="14.7">5</text>
<text x="115.4" y="14.7">4</text>
<text x="137.6" y="14.7">3</text>
<text x="159.8" y="14.7">2</text>
<text x="182" y="14.7">1</text>
<text x="12.2" y="34.8">H</text>
<text x="195.3" y="34.8">H</text>
<text x="12.2" y="67.4">G</text>
<text x="195.3" y="67.4">G</text>
<text x="12.4" y="99.9">F</text>
<text x="195.5" y="99.9">F</text>
<text x="12.2" y="132.5">E</text>
<text x="195.3" y="132.5">E</text>
<text x="12.2" y="165">D</text>
<text x="195.3" y="165">D</text>
<text x="12.2" y="197.3">C</text>
<text x="195.3" y="197.3">C</text>
<text x="12.2" y="229.8">B</text>
<text x="195.3" y="229.8">B</text>
<text x="12.2" y="262.4">A</text>
<text x="195.3" y="262.4">A</text>
<text x="21.4" y="264.2">c</text>
<text x="25.9" y="279.6">8</text>
<text x="48.4" y="279.6">7</text>
<text x="70.6" y="279.6">6</text>
<text x="92.9" y="279.6">5</text>
<text x="115.4" y="279.6">4</text>
<text x="137.6" y="279.6">3</text>
<text x="159.8" y="279.6">2</text>
<text x="182" y="279.6">1</text>
</g>
<g font-size="3.4">
<text x="83.6" y="47.5">Drill support holes after</text>
<text x="86.5" y="51.5">front dial assemble.</text>
<text x="82.5" y="66.3">Cut rocker slot after front</text>
<text x="90.5" y="70.3">dial assemble.</text>
<text x="19.6" y="87.5">Glue top and left</text>
<text x="152.9" y="87.5">Glue top and right inner</text>
<text x="20.1" y="91.5">inner dial to rib.</text>
<text x="163.8" y="91.5">dial to rib.</text>
<text x="38.6" y="231.7">Glue left and right inner</text>
<text x="156.1" y="230.1">Round inner dial after</text>
<text x="49.5" y="235.7">dial to rib.</text>
<text x="157.7" y="234.1">back dial assemble.</text>
</g>
<g font-size="2.6">
<text x="27" y="256.6">CLOCKWORK ART</text>
<text x="22.2" y="260.3">Wooden Grandfather Clock</text>
<text x="25.4" y="264">Nick Andronis 1999-2001</text>
<text x="36.8" y="269.8">NICK ANDRONIS</text>
<text x="67.5" y="269.3">mm</text>
<text x="82" y="269.3">18-07-1</text>
<text x="111.9" y="269.3">Back Dial, Inside Assemble</text>
<text x="160.6" y="269.3">1</text>
<text x="36.2" y="274.5">September 2001</text>
<text x="82.3" y="274.5">1:2.5</text>
<text x="104.2" y="274.5">Parts = 9</text>
<text x="146.3" y="274.5">1 OF 1</text>
</g>
<g font-size="1.9">
<text x="16.7" y="269.5">DRAWN</text>
<text x="67.2" y="264.5">SIZE</text>
<text x="82.3" y="264.5">FSCM NO</text>
<text x="123.8" y="264.5">DWG NO</text>
<text x="159.5" y="264.5">REV</text>
<text x="16.7" y="274.3">ISSUED</text>
<text x="65.1" y="274.3">SCALE</text>
<text x="124.4" y="274.3">SHEET</text>
</g>
</svg>
